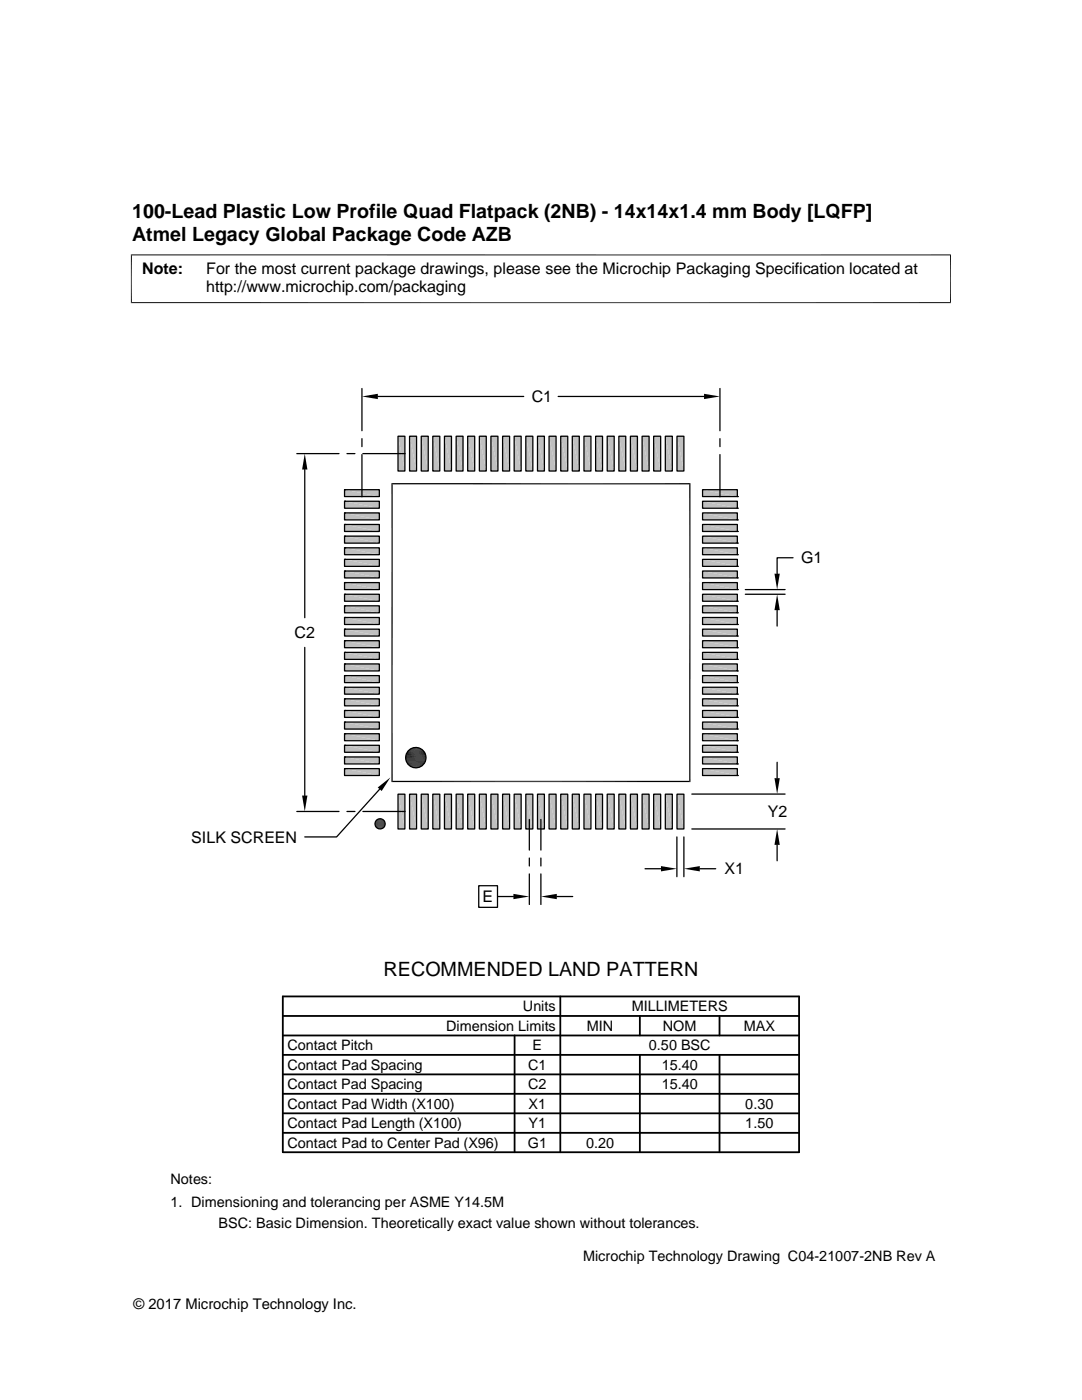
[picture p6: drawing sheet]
<svg xmlns="http://www.w3.org/2000/svg" width="216mm" height="279mm" viewBox="0 0 216 279" stroke-linecap="round" stroke-linejoin="round" font-family="sans-serif">
<g fill="#c0c0c0">
<path d="M135.1 87.1l1.4 6.9h-1.4z"/>
<path d="M135.1 87.1h1.4v6.9z"/>
<path d="M132.8 87.1l1.4 6.9h-1.4z"/>
<path d="M132.8 87.1h1.4v6.9z"/>
<path d="M130.4 87.1l1.4 6.9h-1.4z"/>
<path d="M130.4 87.1h1.4v6.9z"/>
<path d="M128.1 87.1l1.4 6.9h-1.4z"/>
<path d="M128.1 87.1h1.4v6.9z"/>
<path d="M125.8 87.1l1.4 6.9h-1.4z"/>
<path d="M125.8 87.1h1.4v6.9z"/>
<path d="M123.5 87.1l1.4 6.9h-1.4z"/>
<path d="M123.5 87.1h1.4v6.9z"/>
<path d="M121.2 87.1l1.4 6.9h-1.4z"/>
<path d="M121.2 87.1h1.4v6.9z"/>
<path d="M118.9 87.1l1.3 6.9h-1.3z"/>
<path d="M118.9 87.1h1.3v6.9z"/>
<path d="M116.5 87.1l1.4 6.9h-1.4z"/>
<path d="M116.5 87.1h1.4v6.9z"/>
<path d="M114.2 87.1l1.4 6.9h-1.4z"/>
<path d="M114.2 87.1h1.4v6.9z"/>
<path d="M111.9 87.1l1.4 6.9h-1.4z"/>
<path d="M111.9 87.1h1.4v6.9z"/>
<path d="M109.6 87.1l1.4 6.9h-1.4z"/>
<path d="M109.6 87.1h1.4v6.9z"/>
<path d="M107.3 87.1l1.3 6.9h-1.3z"/>
<path d="M107.3 87.1h1.3v6.9z"/>
<path d="M104.9 87.1l1.4 6.9h-1.4z"/>
<path d="M104.9 87.1h1.4v6.9z"/>
<path d="M102.6 87.1l1.4 6.9h-1.4z"/>
<path d="M102.6 87.1h1.4v6.9z"/>
<path d="M100.3 87.1l1.4 6.9h-1.4z"/>
<path d="M100.3 87.1h1.4v6.9z"/>
<path d="M98 87.1l1.4 6.9h-1.4z"/>
<path d="M98 87.1h1.4v6.9z"/>
<path d="M95.7 87.1l1.3 6.9h-1.3z"/>
<path d="M95.7 87.1h1.3v6.9z"/>
<path d="M93.3 87.1l1.4 6.9h-1.4z"/>
<path d="M93.3 87.1h1.4v6.9z"/>
<path d="M91 87.1l1.4 6.9h-1.4z"/>
<path d="M91 87.1h1.4v6.9z"/>
<path d="M88.7 87.1l1.4 6.9h-1.4z"/>
<path d="M88.7 87.1h1.4v6.9z"/>
<path d="M86.4 87.1l1.4 6.9h-1.4z"/>
<path d="M86.4 87.1h1.4v6.9z"/>
<path d="M84.1 87.1l1.3 6.9h-1.3z"/>
<path d="M84.1 87.1h1.3v6.9z"/>
<path d="M81.7 87.1l1.4 6.9h-1.4z"/>
<path d="M81.7 87.1h1.4v6.9z"/>
<path d="M79.4 87.1l1.4 6.9h-1.4z"/>
<path d="M79.4 87.1h1.4v6.9z"/>
<path d="M140.2 97.7l6.9 1.4h-6.9z"/>
<path d="M140.2 97.7h6.9v1.4z"/>
<path d="M68.7 97.7l7 1.4h-7z"/>
<path d="M68.7 97.7h7v1.4z"/>
<path d="M140.2 100l6.9 1.4h-6.9z"/>
<path d="M140.2 100h6.9v1.4z"/>
<path d="M68.7 100l7 1.4h-7z"/>
<path d="M68.7 100h7v1.4z"/>
<path d="M140.2 102.4l6.9 1.4h-6.9z"/>
<path d="M140.2 102.4h6.9v1.4z"/>
<path d="M68.7 102.4l7 1.4h-7z"/>
<path d="M68.7 102.4h7v1.4z"/>
<path d="M140.2 104.7l6.9 1.4h-6.9z"/>
<path d="M140.2 104.7h6.9v1.4z"/>
<path d="M68.7 104.7l7 1.4h-7z"/>
<path d="M68.7 104.7h7v1.4z"/>
<path d="M140.2 107l6.9 1.4h-6.9z"/>
<path d="M140.2 107h6.9v1.4z"/>
<path d="M68.7 107l7 1.4h-7z"/>
<path d="M68.7 107h7v1.4z"/>
<path d="M140.2 109.3l6.9 1.4h-6.9z"/>
<path d="M140.2 109.3h6.9v1.4z"/>
<path d="M68.7 109.3l7 1.4h-7z"/>
<path d="M68.7 109.3h7v1.4z"/>
<path d="M140.2 111.6l6.9 1.4h-6.9z"/>
<path d="M140.2 111.6h6.9v1.4z"/>
<path d="M68.7 111.6l7 1.4h-7z"/>
<path d="M68.7 111.6h7v1.4z"/>
<path d="M140.2 114l6.9 1.3h-6.9z"/>
<path d="M140.2 114h6.9v1.3z"/>
<path d="M68.7 114l7 1.3h-7z"/>
<path d="M68.7 114h7v1.3z"/>
<path d="M140.2 116.3l6.9 1.4h-6.9z"/>
<path d="M140.2 116.3h6.9v1.4z"/>
<path d="M68.7 116.3l7 1.4h-7z"/>
<path d="M68.7 116.3h7v1.4z"/>
<path d="M140.2 118.6l6.9 1.4h-6.9z"/>
<path d="M140.2 118.6h6.9v1.4z"/>
<path d="M68.7 118.6l7 1.4h-7z"/>
<path d="M68.7 118.6h7v1.4z"/>
<path d="M140.2 120.9l6.9 1.4h-6.9z"/>
<path d="M140.2 120.9h6.9v1.4z"/>
<path d="M68.7 120.9l7 1.4h-7z"/>
<path d="M68.7 120.9h7v1.4z"/>
<path d="M140.2 123.2l6.9 1.4h-6.9z"/>
<path d="M140.2 123.2h6.9v1.4z"/>
<path d="M68.7 123.2l7 1.4h-7z"/>
<path d="M68.7 123.2h7v1.4z"/>
<path d="M140.2 125.6l6.9 1.3h-6.9z"/>
<path d="M140.2 125.6h6.9v1.3z"/>
<path d="M68.7 125.6l7 1.3h-7z"/>
<path d="M68.7 125.6h7v1.3z"/>
<path d="M140.2 127.9l6.9 1.4h-6.9z"/>
<path d="M140.2 127.9h6.9v1.4z"/>
<path d="M68.7 127.9l7 1.4h-7z"/>
<path d="M68.7 127.9h7v1.4z"/>
<path d="M140.2 130.2l6.9 1.4h-6.9z"/>
<path d="M140.2 130.2h6.9v1.4z"/>
<path d="M68.7 130.2l7 1.4h-7z"/>
<path d="M68.7 130.2h7v1.4z"/>
<path d="M140.2 132.5l6.9 1.4h-6.9z"/>
<path d="M140.2 132.5h6.9v1.4z"/>
<path d="M68.7 132.5l7 1.4h-7z"/>
<path d="M68.7 132.5h7v1.4z"/>
<path d="M140.2 134.8l6.9 1.4h-6.9z"/>
<path d="M140.2 134.8h6.9v1.4z"/>
<path d="M68.7 134.8l7 1.4h-7z"/>
<path d="M68.7 134.8h7v1.4z"/>
<path d="M140.2 137.2l6.9 1.3h-6.9z"/>
<path d="M140.2 137.2h6.9v1.3z"/>
<path d="M68.7 137.2l7 1.3h-7z"/>
<path d="M68.7 137.2h7v1.3z"/>
<path d="M140.2 139.5l6.9 1.4h-6.9z"/>
<path d="M140.2 139.5h6.9v1.4z"/>
<path d="M68.7 139.5l7 1.4h-7z"/>
<path d="M68.7 139.5h7v1.4z"/>
<path d="M140.2 141.8l6.9 1.4h-6.9z"/>
<path d="M140.2 141.8h6.9v1.4z"/>
<path d="M68.7 141.8l7 1.4h-7z"/>
<path d="M68.7 141.8h7v1.4z"/>
<path d="M140.2 144.1l6.9 1.4h-6.9z"/>
<path d="M140.2 144.1h6.9v1.4z"/>
<path d="M68.7 144.1l7 1.4h-7z"/>
<path d="M68.7 144.1h7v1.4z"/>
<path d="M140.2 146.4l6.9 1.4h-6.9z"/>
<path d="M140.2 146.4h6.9v1.4z"/>
<path d="M68.7 146.4l7 1.4h-7z"/>
<path d="M68.7 146.4h7v1.4z"/>
<path d="M140.2 148.7l6.9 1.4h-6.9z"/>
<path d="M140.2 148.7h6.9v1.4z"/>
<path d="M68.7 148.7l7 1.4h-7z"/>
<path d="M68.7 148.7h7v1.4z"/>
<path d="M140.2 151.1l6.9 1.4h-6.9z"/>
<path d="M140.2 151.1h6.9v1.4z"/>
<path d="M68.7 151.1l7 1.4h-7z"/>
<path d="M68.7 151.1h7v1.4z"/>
<path d="M140.2 153.4l6.9 1.4h-6.9z"/>
<path d="M140.2 153.4h6.9v1.4z"/>
<path d="M68.7 153.4l7 1.4h-7z"/>
<path d="M68.7 153.4h7v1.4z"/>
<path d="M135.1 158.5l1.4 6.9h-1.4z"/>
<path d="M135.1 158.5h1.4v6.9z"/>
<path d="M132.8 158.5l1.4 6.9h-1.4z"/>
<path d="M132.8 158.5h1.4v6.9z"/>
<path d="M130.4 158.5l1.4 6.9h-1.4z"/>
<path d="M130.4 158.5h1.4v6.9z"/>
<path d="M128.1 158.5l1.4 6.9h-1.4z"/>
<path d="M128.1 158.5h1.4v6.9z"/>
<path d="M125.8 158.5l1.4 6.9h-1.4z"/>
<path d="M125.8 158.5h1.4v6.9z"/>
<path d="M123.5 158.5l1.4 6.9h-1.4z"/>
<path d="M123.5 158.5h1.4v6.9z"/>
<path d="M121.2 158.5l1.4 6.9h-1.4z"/>
<path d="M121.2 158.5h1.4v6.9z"/>
<path d="M118.9 158.5l1.3 6.9h-1.3z"/>
<path d="M118.9 158.5h1.3v6.9z"/>
<path d="M116.5 158.5l1.4 6.9h-1.4z"/>
<path d="M116.5 158.5h1.4v6.9z"/>
<path d="M114.2 158.5l1.4 6.9h-1.4z"/>
<path d="M114.2 158.5h1.4v6.9z"/>
<path d="M111.9 158.5l1.4 6.9h-1.4z"/>
<path d="M111.9 158.5h1.4v6.9z"/>
<path d="M109.6 158.5l1.4 6.9h-1.4z"/>
<path d="M109.6 158.5h1.4v6.9z"/>
<path d="M107.3 158.5l1.3 6.9h-1.3z"/>
<path d="M107.3 158.5h1.3v6.9z"/>
<path d="M104.9 158.5l1.4 6.9h-1.4z"/>
<path d="M104.9 158.5h1.4v6.9z"/>
<path d="M102.6 158.5l1.4 6.9h-1.4z"/>
<path d="M102.6 158.5h1.4v6.9z"/>
<path d="M100.3 158.5l1.4 6.9h-1.4z"/>
<path d="M100.3 158.5h1.4v6.9z"/>
<path d="M98 158.5l1.4 6.9h-1.4z"/>
<path d="M98 158.5h1.4v6.9z"/>
<path d="M95.7 158.5l1.3 6.9h-1.3z"/>
<path d="M95.7 158.5h1.3v6.9z"/>
<path d="M93.3 158.5l1.4 6.9h-1.4z"/>
<path d="M93.3 158.5h1.4v6.9z"/>
<path d="M91 158.5l1.4 6.9h-1.4z"/>
<path d="M91 158.5h1.4v6.9z"/>
<path d="M88.7 158.5l1.4 6.9h-1.4z"/>
<path d="M88.7 158.5h1.4v6.9z"/>
<path d="M86.4 158.5l1.4 6.9h-1.4z"/>
<path d="M86.4 158.5h1.4v6.9z"/>
<path d="M84.1 158.5l1.3 6.9h-1.3z"/>
<path d="M84.1 158.5h1.3v6.9z"/>
<path d="M81.7 158.5l1.4 6.9h-1.4z"/>
<path d="M81.7 158.5h1.4v6.9z"/>
<path d="M79.4 158.5l1.4 6.9h-1.4z"/>
<path d="M79.4 158.5h1.4v6.9z"/>
</g>
<g fill="none" stroke="#000" stroke-width=".25">
<path d="M72.2 77.5v8.5M75.4 79.1h29.1M111.4 79.1h29.1M143.7 77.5v8.5M59.2 90.5h8.4M60.8 93.7v29.6M68.7 97.7h7v1.4h-7zM68.7 97.7h.1M69.2 90.5h1.6M72.2 87.5v1.6M72.2 90.7v8.4M72.4 90.5h8.4"/>
<path d="M78.1 96.5h59.7M78.2 96.4v59.7M79.4 87.1h1.4v6.9h-1.4zM81.7 87.1h1.4v6.9h-1.4zM84.1 87.1h1.3v6.9h-1.3zM86.4 87.1h1.4v6.9h-1.4zM88.7 87.1h1.4v6.9h-1.4zM91 87.1h1.4v6.9h-1.4zM93.3 87.1h1.4v6.9h-1.4zM95.7 87.1h1.3v6.9h-1.3zM98 87.1h1.4v6.9h-1.4zM100.3 87.1h1.4v6.9h-1.4z"/>
<path d="M102.6 87.1h1.4v6.9h-1.4zM104.9 87.1h1.4v6.9h-1.4zM107.3 87.1h1.3v6.9h-1.3zM109.6 87.1h1.4v6.9h-1.4zM111.9 87.1h1.4v6.9h-1.4zM114.2 87.1h1.4v6.9h-1.4zM116.5 87.1h1.4v6.9h-1.4zM118.9 87.1h1.3v6.9h-1.3zM121.2 87.1h1.4v6.9h-1.4zM123.5 87.1h1.4v6.9h-1.4zM125.8 87.1h1.4v6.9h-1.4zM128.1 87.1h1.4v6.9h-1.4z"/>
<path d="M130.4 87.1h1.4v6.9h-1.4zM132.8 87.1h1.4v6.9h-1.4zM135.1 87.1h1.4v6.9h-1.4zM137.6 96.4v59.7M140.2 97.7h6.9v1.4h-6.9zM143.7 87.5v1.6M143.7 90.7v8.4M147.1 99.1h.1M68.7 100h7v1.4h-7zM68.7 100h.1M68.7 102.4h7v1.4h-7zM68.7 102.4h.1"/>
<path d="M68.7 104.7h7v1.4h-7zM68.7 104.7h.1M68.7 107h7v1.4h-7zM68.7 107h.1M68.7 109.3h7v1.4h-7zM68.7 109.3h.1M68.7 111.6h7v1.4h-7zM68.7 111.6h.1M68.7 114h7v1.3h-7zM68.7 114h.1M68.7 116.3h7v1.4h-7zM68.7 116.3h.1"/>
<path d="M68.7 118.6h7v1.4h-7zM68.7 118.6h.1M140.2 118.6h6.9v1.4h-6.9zM140.2 116.3h6.9v1.4h-6.9zM140.2 114h6.9v1.3h-6.9zM140.2 111.6h6.9v1.4h-6.9zM140.2 109.3h6.9v1.4h-6.9zM140.2 107h6.9v1.4h-6.9zM140.2 104.7h6.9v1.4h-6.9zM140.2 102.4h6.9v1.4h-6.9zM140.2 100h6.9v1.4h-6.9zM147.1 120h.1"/>
<path d="M147.1 117.7h.1M147.1 115.3h.1M147.1 113h.1M147.1 110.7h.1M147.1 108.4h.1M147.1 106.1h.1M147.1 103.8h.1M147.1 101.4h.1M148.7 118.6h8M148.7 117.7h8M158.2 111.3h-3.1v3.2M60.8 129.2v29.6"/>
<path d="M68.7 120.9h7v1.4h-7zM68.7 120.9h.1M68.7 123.2h7v1.4h-7zM68.7 123.2h.1M68.7 125.6h7v1.3h-7zM68.7 125.6h.1M68.7 127.9h7v1.4h-7zM68.7 127.9h.1M68.7 130.2h7v1.4h-7zM68.7 130.2h.1M68.7 132.5h7v1.4h-7zM68.7 132.5h.1"/>
<path d="M68.7 134.8h7v1.4h-7zM68.7 134.8h.1M68.7 137.2h7v1.3h-7zM68.7 137.2h.1M68.7 139.5h7v1.4h-7zM68.7 139.5h.1M140.2 139.5h6.9v1.4h-6.9zM140.2 137.2h6.9v1.3h-6.9zM140.2 134.8h6.9v1.4h-6.9zM140.2 132.5h6.9v1.4h-6.9zM140.2 130.2h6.9v1.4h-6.9zM140.2 127.9h6.9v1.4h-6.9z"/>
<path d="M140.2 125.6h6.9v1.3h-6.9zM140.2 123.2h6.9v1.4h-6.9zM140.2 120.9h6.9v1.4h-6.9zM147.1 138.5h.1M147.1 136.2h.1M147.1 133.9h.1M147.1 131.6h.1M147.1 129.3h.1M147.1 126.9h.1M147.1 124.6h.1M147.1 122.3h.1M155.1 121.8v3.1"/>
<path d="M68.7 141.8h7v1.4h-7zM68.7 141.8h.1M68.7 144.1h7v1.4h-7zM68.7 144.1h.1M68.7 146.4h7v1.4h-7zM68.7 146.4h.1M68.7 148.7h7v1.4h-7zM68.7 148.7h.1M68.7 151.1h7v1.4h-7zM68.7 151.1h.1M68.7 153.4h7v1.4h-7zM68.7 153.4h.1"/>
<path d="M75.8 157.5l-8.6 9.5h-6.4M78.1 156h59.7M79.4 158.5h1.4v6.9h-1.4zM81.7 158.5h1.4v6.9h-1.4zM84.1 158.5h1.3v6.9h-1.3zM86.4 158.5h1.4v6.9h-1.4zM88.7 158.5h1.4v6.9h-1.4zM91 158.5h1.4v6.9h-1.4zM93.3 158.5h1.4v6.9h-1.4zM95.7 158.5h1.3v6.9h-1.3zM98 158.5h1.4v6.9h-1.4zM100.3 158.5h1.4v6.9h-1.4z"/>
<path d="M102.6 158.5h1.4v6.9h-1.4zM104.9 158.5h1.4v6.9h-1.4zM107.3 158.5h1.3v6.9h-1.3zM109.6 158.5h1.4v6.9h-1.4zM111.9 158.5h1.4v6.9h-1.4zM114.2 158.5h1.4v6.9h-1.4zM116.5 158.5h1.4v6.9h-1.4zM118.9 158.5h1.3v6.9h-1.3zM121.2 158.5h1.4v6.9h-1.4zM123.5 158.5h1.4v6.9h-1.4zM125.8 158.5h1.4v6.9h-1.4zM128.1 158.5h1.4v6.9h-1.4z"/>
<path d="M130.4 158.5h1.4v6.9h-1.4zM132.8 158.5h1.4v6.9h-1.4zM135.1 158.5h1.4v6.9h-1.4zM138 158.5h18.7M140.2 153.4h6.9v1.4h-6.9zM140.2 151.1h6.9v1.4h-6.9zM140.2 148.7h6.9v1.4h-6.9zM140.2 146.4h6.9v1.4h-6.9zM140.2 144.1h6.9v1.4h-6.9zM140.2 141.8h6.9v1.4h-6.9zM147.1 154.8h.1M147.1 152.5h.1"/>
<path d="M147.1 150.1h.1M147.1 147.8h.1M147.1 145.5h.1M147.1 143.2h.1M147.1 140.9h.1M155.1 152.1v3.2M59.2 161.9h8.4M69.2 161.9h1.6M72.4 161.9h8.4M95.5 176.8h3.8v4.3h-3.8zM99.3 178.9h3.1M105.6 163.5v6.2"/>
<path d="M105.6 171.2v1.6M105.6 174.4v6.1M107.9 163.5v6.2M107.9 171.2v1.6M107.9 174.4v6.1M111.1 178.9h3.2M128.7 173.4h3.2M135.1 167v8M136.5 167v8M138 165.4h18.7M139.6 173.4h3.2M155.1 168.6v3.2"/>
<circle cx="83" cy="151.2" r="2.03"/>
<circle cx="75.8" cy="164.4" r="1.02"/>
</g>
<g fill="none" stroke="#000" stroke-width=".36">
<path d="M56.4 198.9h103v31.1h-103zM111.8 198.9v31.1M56.4 202.8h103M56.4 218.3h103M56.4 206.7h103M56.4 210.5h103M56.4 214.4h103M102.7 206.7v23.3M127.7 202.8v3.9M127.7 210.5v19.5M143.6 202.8v3.9M143.6 210.5v19.5"/>
<path d="M56.4 222.2h103M56.4 226.1h103"/>
</g>
<g fill="none" stroke="#000" stroke-width=".2">
<path d="M26.1 50.9h163.7M26.2 50.8v9.7M189.7 50.8v9.7M26.1 60.4h163.7M80.9 151.1h4.1M80.9 151.3h4.1M80.9 151.5h4.1M81 150.7h4M81 151.7h4M81 151.9h3.9M81 150.5h3.9M81.1 152.1h3.8"/>
<path d="M81.1 150.4h3.8M81.2 150.2h3.6M81.2 152.2h3.6M81.3 152.4h3.4M81.3 150h3.4M81.4 149.9h3.2M81.4 152.5h3.2M81.5 152.7h2.9M81.5 149.7h2.9M81.6 149.6h2.7M81.6 152.8h2.7M81.8 152.9h2.4"/>
<path d="M81.8 149.5h2.4M82 149.4h2M82 153h2M74.8 164.3h2.1M74.8 164.4h2.1M74.8 164.5h2.1M74.8 164.6h2.1"/>
</g>
<g fill="#000">
<path d="M72.2 79.1l3.2-.5v1.1zM140.5 78.6l3.2 .5-3.2 .6zM60.8 90.5l.5 3.2h-1zM154.5 114.5h1.1l-.5 3.2zM155.1 118.6l.5 3.2h-1.1zM60.3 158.8h1l-.5 3.1zM75.4 157.2l2.5-2-1.7 2.7zM82 153l1.8 .1zM82.1 149.4l1.9 .1zM82.1 153.1h1.5zM82.1 153.1h1.7zM82.1 149.4h1.7z"/>
<path d="M82.3 149.3l1.5 .1zM82.3 153.1l1.2 .1zM82.3 153.1h1.3zM82.3 149.3h1.3zM82.5 149.2l1.1 .1zM82.5 153.2h.7zM82.5 153.2h1zM82.5 149.2h1zM82.7 149.2h.8zM82.7 153.2h.5zM82.7 149.2h.5zM154.5 155.3h1.1l-.5 3.2z"/>
<path d="M74.8 164.6l2 .1zM74.8 164.6h2zM74.9 164.1l1.9 .1h-2zM74.9 164.1h1.9v.1zM74.9 164.7l1.9 .1h-1.9zM74.9 164.7h1.9v.1zM74.9 164l1.9 .1zM74.9 164.8l1.8 .1zM74.9 164.8h1.9zM74.9 164h1.9zM74.9 164.9l1.8 .1zM74.9 164.9h1.8z"/>
<path d="M75 163.9l1.7 .1h-1.8zM75 163.9l1.7 .1zM75 165h1.6zM75 165h1.7zM75 163.8l1.7 .1zM75 165l1.6 .1zM75 163.8h1.6zM75.1 163.7l1.5 .1zM75.1 165.1l1.4 .1zM75.1 165.1h1.5zM75.2 163.6l1.4 .1h-1.5zM75.2 163.6l1.4 .1z"/>
<path d="M75.2 165.2h1.2zM75.2 165.2h1.3zM75.2 163.6h1.3zM75.2 165.2l1.1 .1zM75.2 163.6h1.2zM75.3 163.5l1.1 .1zM75.3 165.3h1zM75.3 163.5h1zM75.4 163.5h.9zM75.4 165.3l.8 .1zM75.4 165.3h.9zM75.5 163.4l.8 .1z"/>
<path d="M75.5 165.4h.6zM75.5 165.4h.7zM75.5 163.4h.7zM75.6 163.4h.6zM75.6 165.4h.3zM75.6 165.4h.5zM75.6 163.4h.5zM75.7 163.4h.4zM75.7 165.4h.2zM75.7 163.4h.2zM102.4 178.4l3.2 .5-3.2 .6zM107.9 178.9l3.2-.5v1.1z"/>
<path d="M131.9 172.8l3.2 .6-3.2 .5zM136.5 173.4l3.1-.6v1.1zM155.1 165.4l.5 3.2h-1.1z"/>
</g>
<path d="M80.9 150.9h4.1" fill="none" stroke="#000" stroke-width=".21"/>
<g font-size="3.9">
<text x="26.4" y="43.5">100-Lead Plastic Low Profile Quad Flatpack (2NB) - 14x14x1.4 mm Body [LQFP]</text>
<text x="26.4" y="48">Atmel Legacy Global Package Code AZB</text>
<text x="76.5" y="194.7">RECOMMENDED LAND PATTERN</text>
</g>
<g font-size="3.2">
<text x="28.4" y="54.6">Note:</text>
<text x="41.1" y="58.3">http://www.microchip.com/packaging</text>
<text x="41.1" y="54.6">For the most current package drawings, please see the Microchip Packaging Specification located at</text>
<text x="106.1" y="80.2">C1</text>
<text x="159.9" y="112.4">G1</text>
<text x="58.8" y="127.4">C2</text>
<text x="153.2" y="163.1">Y2</text>
<text x="38.2" y="168.1">SILK SCREEN</text>
<text x="144.6" y="174.5">X1</text>
<text x="96.3" y="180.1">E</text>
</g>
<g font-size="2.9">
<text x="104.3" y="201.8">Units</text>
<text x="126" y="201.8">MILLIMETERS</text>
<text x="57.3" y="209.6">Contact Pitch</text>
<text x="89" y="205.7">Dimension Limits</text>
<text x="106.3" y="209.6">E</text>
<text x="117.1" y="205.7">MIN</text>
<text x="129.5" y="209.6">0.50 BSC</text>
<text x="132.3" y="205.7">NOM</text>
<text x="148.4" y="205.7">MAX</text>
<text x="57.3" y="213.5">Contact Pad Spacing</text>
<text x="105.4" y="213.5">C1</text>
<text x="132" y="213.5">15.40</text>
<text x="57.3" y="217.4">Contact Pad Spacing</text>
<text x="57.3" y="221.3">Contact Pad Width (X100)</text>
<text x="105.4" y="217.4">C2</text>
<text x="105.5" y="221.3">X1</text>
<text x="132" y="217.4">15.40</text>
<text x="148.7" y="221.3">0.30</text>
<text x="57.3" y="225.1">Contact Pad Length (X100)</text>
<text x="105.5" y="225.2">Y1</text>
<text x="148.7" y="225.1">1.50</text>
<text x="57.3" y="229">Contact Pad to Center Pad (X96)</text>
<text x="105.3" y="229">G1</text>
<text x="116.9" y="229">0.20</text>
<text x="34" y="236.4">Notes:</text>
<text x="34" y="241">1. Dimensioning and tolerancing per ASME Y14.5M</text>
<text x="43.6" y="245">BSC: Basic Dimension. Theoretically exact value shown without tolerances.</text>
<text x="116.3" y="251.7">Microchip Technology Drawing C04-21007-2NB Rev A</text>
<text x="26.6" y="261.3">© 2017 Microchip Technology Inc.</text>
</g>
</svg>
